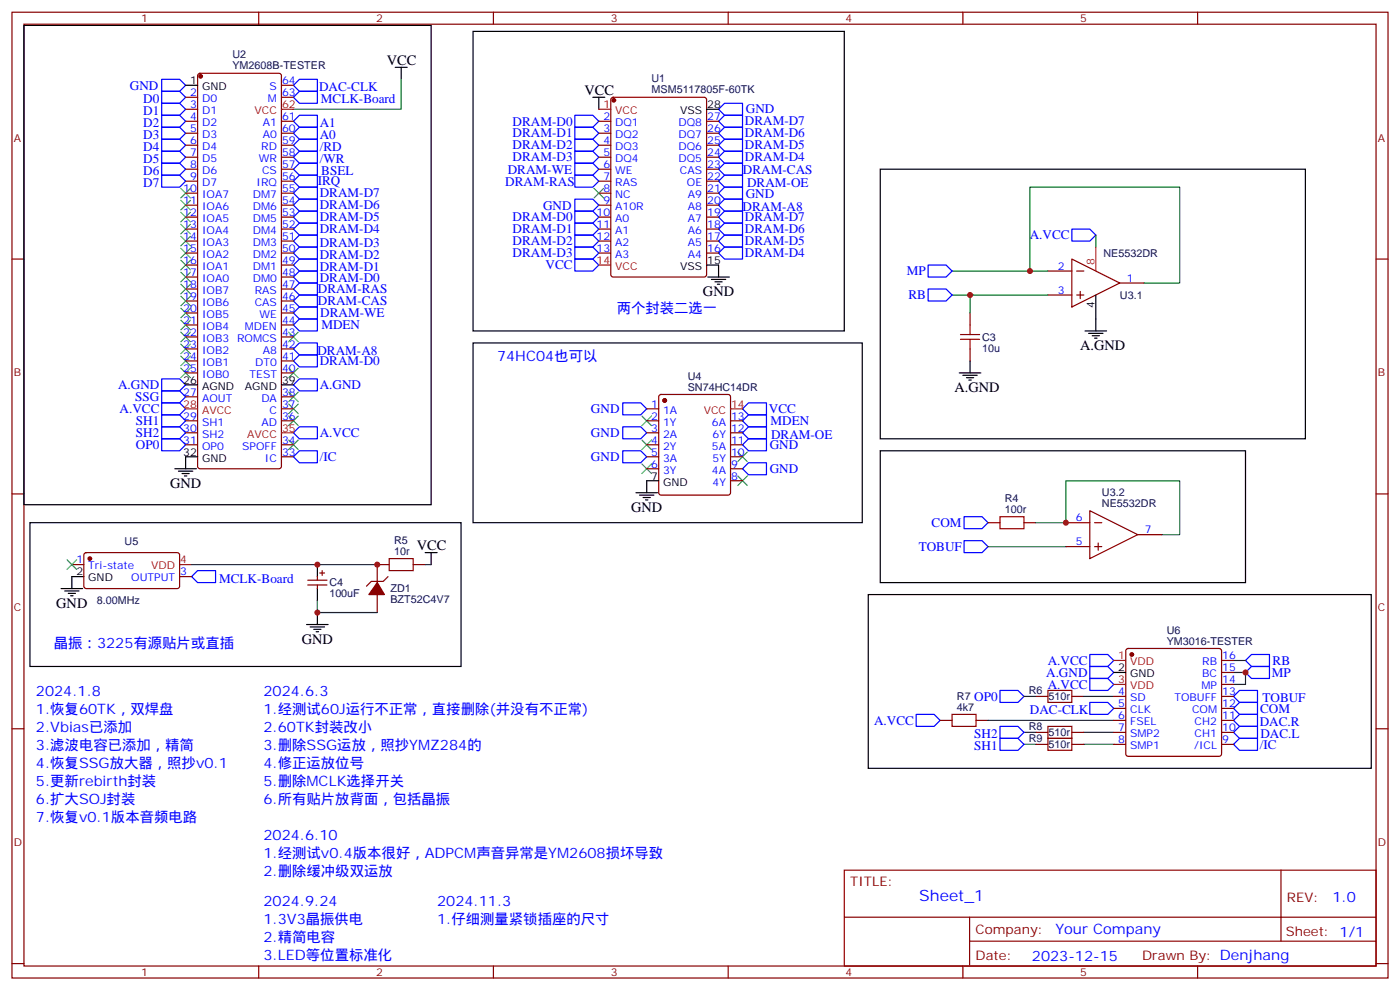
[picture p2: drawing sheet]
<svg xmlns="http://www.w3.org/2000/svg" width="412mm" height="291mm" viewBox="0 0 412 291" stroke-linecap="round" stroke-linejoin="round" font-family="sans-serif">
<g fill="none" stroke="#870000" stroke-width=".35">
<path d="M3.5 3.6h405.4v284.3h-405.4zM7.1 7.1h398.2v277.3h-398.2zM76.2 3.6v3.5M145.3 3.6v3.5M214.5 3.6v3.5M283.6 3.6v3.5M352.8 3.6v3.5M54.7 35.7h3.5M54.7 39.2h3.5M54.7 28.6h3.5M54.7 32.2h3.5M58.4 21.8l.5-.2h23.3l.6 .4 .1 115.3-.2 .5-.5 .2h-23.3l-.5-.2-.2-.5v-115z"/>
<path d="M82.9 35.7h3.5M82.9 39.2h3.5M82.9 28.6h3.5M82.9 25.1h3.5M176.4 35.7h3.5M176.4 39.2h3.5M180.2 28.9l.4-.3h26.8l.7 .5v51.8l-.4 .6-27.1 .1-.6-.5-.1-51.7zM208.1 35.7h3.6M208.1 39.2h3.6M54.7 42.8h3.5M54.7 46.3h3.5M54.7 49.8h3.5"/>
<path d="M54.7 53.3h3.5M54.7 56.9h3.5M82.9 42.8h3.5M82.9 46.3h3.5M82.9 49.8h3.5M82.9 53.3h3.5M82.9 56.9h3.5M176.4 42.8h3.5M176.4 46.3h3.5M176.4 49.8h3.5M176.4 53.3h3.5M176.4 56.9h3.5"/>
<path d="M208.1 42.8h3.6M208.1 46.3h3.6M208.1 49.8h3.6M208.1 53.3h3.6M208.1 56.9h3.6M3.5 76.3h3.6M54.7 60.4h3.5M54.7 63.9h3.5M54.7 67.5h3.5M54.7 71h3.5M54.7 74.5h3.5M54.7 78h3.5"/>
<path d="M82.9 60.4h3.5M82.9 63.9h3.5M82.9 67.5h3.5M82.9 71h3.5M82.9 74.5h3.5M82.9 78h3.5M176.4 60.4h3.5M176.4 63.9h3.5M176.4 67.5h3.5M176.4 71h3.5M176.4 74.5h3.5M208.1 60.4h3.6"/>
<path d="M208.1 63.9h3.6M208.1 67.5h3.6M208.1 71h3.6M208.1 74.5h3.6M308.7 79.8h7M315.7 76.3l14.1 7-14.1 7.1zM317.1 79.8h2.2M405.3 76.3h3.6M54.7 81.6h3.5M54.7 85.1h3.5M54.7 88.6h3.5M54.7 92.1h3.5"/>
<path d="M54.7 95.7h3.5M54.7 99.2h3.5M82.9 81.6h3.5M82.9 85.1h3.5M82.9 88.6h3.5M82.9 92.1h3.5M82.9 95.7h3.5M82.9 99.2h3.5M285.8 92.1v3.6M308.7 86.9h7M317.1 86.9h2.2M318.2 85.8v2.1"/>
<path d="M329.8 83.3h7.1M54.7 102.7h3.5M54.7 106.3h3.5M54.7 109.8h3.5M54.7 116.8h3.5M82.9 102.7h3.5M82.9 106.3h3.5M82.9 109.8h3.5M82.9 116.8h3.5M194.3 116.3l.4-.2h19.8l.5 .2 .2 .5v28.3l-.2 .5-.5 .2h-19.8l-.5-.3-.2-.4v-28.3zM285.8 102.7v3.6M54.7 123.9h3.5"/>
<path d="M54.7 127.4h3.5M54.7 131h3.5M82.9 120.4h3.5M82.9 123.9h3.5M82.9 131h3.5M82.9 134.5h3.5M190.5 120.4h3.5M190.5 123.9h3.5M190.5 127.4h3.5M190.5 131h3.5M190.5 134.5h3.5M190.5 138h3.5"/>
<path d="M215.2 123.9h3.5M215.2 127.4h3.5M215.2 131h3.5M215.2 134.5h3.5M215.2 138h3.5M3.5 145.4h3.6M215.2 141.5h3.5M291 153.9h3.6M301.6 153.9h3.6M314 153.9h7M321 150.4l14.1 7-14.1 7.1zM322.4 153.9h2.2"/>
<path d="M323.5 159.9v2.1M335.1 157.4h7.1M405.3 145.4h3.6M21.2 166.2h3.5M24.9 162.9l.5-.2 27.1 .1 .4 .6v9.5l-.7 .4-27.1-.1-.4-.6v-9.2zM52.9 169.8h3.5M90.7 170.8h5.6M90.7 172.2h5.6M93.5 169.8v1M93.5 172.2v1.1M94.2 168.7h1.4M94.9 168v1.4"/>
<path d="M111.1 175v5.3M114.3 169.8l-1.4 1.4h-3.5l-1.5 1.4M114.7 166.2h-3.6v5.3M121.7 166.2h3.5M314 160.9h7M322.4 160.9h2.2M331.8 191.1l.5-.2h26.8l.5 .2 .2 .5v30.4l-.2 .5-.5 .2h-26.8l-.5-.3-.2-.4v-30.4zM359.8 198h3.6M359.8 194.5h3.6M3.5 214.6h3.6M276.9 212.1h3.6M287.5 212.1h3.5"/>
<path d="M305.2 205h3.5M305.2 219.1h3.5M305.2 215.6h3.5M315.7 205h3.6M315.7 219.1h3.6M315.7 215.6h3.6M328.1 212.1h3.5M328.1 205h3.5M328.1 219.1h3.5M328.1 215.6h3.5M328.1 208.6h3.5M359.8 212.1h3.6"/>
<path d="M359.8 205h3.6M359.8 219.1h3.6M359.8 215.6h3.6M359.8 208.6h3.6M359.8 201.5h3.6M405.3 214.6h3.6M248.7 256.2h156.6v28.2h-156.6zM377.3 256.2v20.9M248.7 270h156.5M285.6 277.1h119.6M285.6 270v14.1M3.5 283.7h3.6"/>
<path d="M76.2 284.4v3.5M145.3 284.4v3.5M214.5 284.4v3.5M283.6 284.4v3.5M352.8 284.4v3.5M405.3 283.7h3.6"/>
</g>
<g fill="none" stroke="#00f" stroke-width=".35">
<path d="M47.6 26.9h5.3l1.8 1.7-1.8 1.8h-5.3zM47.6 30.4h5.3l1.8 1.8-1.8 1.7h-5.3zM47.6 33.9h5.3l1.8 1.8-1.8 1.8h-5.3zM47.6 37.5h5.3l1.8 1.7-1.8 1.8h-5.3zM47.6 23.4h5.3l1.8 1.7-1.8 1.8h-5.3zM86.4 39.2l1.8-1.7h5.3v3.5h-5.3zM88.2 33.9h5.3v3.6h-5.3l-1.8-1.8zM88.2 23.4h5.3v3.5h-5.3l-1.8-1.8zM88.2 26.9h5.3v3.5h-5.3l-1.8-1.8zM169.3 33.9h5.3l1.8 1.8-1.8 1.8h-5.3zM169.3 37.5h5.3l1.8 1.7-1.8 1.8h-5.3zM213.4 30.4h5.3v3.5h-5.3l-1.7-1.7z"/>
<path d="M213.4 37.5h5.3v3.5h-5.3l-1.7-1.8zM213.4 33.9h5.3v3.6h-5.3l-1.7-1.8zM47.6 41h5.3l1.8 1.8-1.8 1.7h-5.3zM47.6 44.5h5.3l1.8 1.8-1.8 1.7h-5.3zM47.6 48h5.3l1.8 1.8-1.8 1.8h-5.3zM47.6 51.6h5.3l1.8 1.7-1.8 1.8h-5.3zM86.4 46.3l1.8-1.8h5.3v3.5h-5.3zM86.4 42.8l1.8-1.8h5.3v3.5h-5.3zM86.4 56.9l1.8-1.8h5.3v3.5h-5.3zM86.4 53.3l1.8-1.7h5.3v3.5h-5.3zM88.2 48h5.3v3.6h-5.3l-1.8-1.8zM169.3 51.6h5.3l1.8 1.7-1.8 1.8h-5.3z"/>
<path d="M169.3 48h5.3l1.8 1.8-1.8 1.8h-5.3zM169.3 41h5.3l1.8 1.8-1.8 1.7h-5.3zM169.3 44.5h5.3l1.8 1.8-1.8 1.7h-5.3zM169.3 58.6h5.3l1.8 1.8-1.8 1.8h-5.3zM213.4 48h5.3v3.6h-5.3l-1.7-1.8zM213.4 44.5h5.3v3.5h-5.3l-1.7-1.7zM213.4 41h5.3v3.5h-5.3l-1.7-1.7zM213.4 51.6h5.3v3.5h-5.3l-1.7-1.8zM213.4 55.1h5.3v3.5h-5.3l-1.7-1.7zM213.4 58.6h5.3v3.6h-5.3l-1.7-1.8zM86.4 78l1.8-1.7h5.3v3.5h-5.3zM86.4 74.5l1.8-1.8h5.3v3.6h-5.3z"/>
<path d="M86.4 71l1.8-1.8h5.3v3.5h-5.3zM86.4 63.9l1.8-1.7h5.3v3.5h-5.3zM86.4 60.4l1.8-1.8h5.3v3.6h-5.3zM88.2 65.7h5.3v3.5h-5.3l-1.8-1.7zM169.3 76.3h5.3l1.8 1.7-1.8 1.8h-5.3zM169.3 62.2h5.3l1.8 1.7-1.8 1.8h-5.3zM169.3 65.7h5.3l1.8 1.8-1.8 1.7h-5.3zM169.3 69.2h5.3l1.8 1.8-1.8 1.7h-5.3zM169.3 72.7h5.3l1.8 1.8-1.8 1.8h-5.3zM213.4 72.7h5.3v3.6h-5.3l-1.7-1.8zM213.4 69.2h5.3v3.5h-5.3l-1.7-1.7zM213.4 65.7h5.3v3.5h-5.3l-1.7-1.7z"/>
<path d="M213.4 62.2h5.3v3.5h-5.3l-1.7-1.8zM273.4 78h5.3l1.8 1.8-1.8 1.8h-5.3zM315.7 67.5h5.3l1.8 1.7-1.8 1.8h-5.3zM86.4 85.1l1.8-1.8h5.3v3.6h-5.3zM86.4 88.6l1.8-1.7h5.3v3.5h-5.3zM86.4 92.1l1.8-1.7h5.3v3.5h-5.3zM86.4 95.7l1.8-1.8h5.3v3.5h-5.3zM86.4 81.6l1.8-1.8h5.3v3.5h-5.3zM273.4 85.1h5.3l1.8 1.8-1.8 1.7h-5.3zM47.6 111.5h5.3l1.8 1.8-1.8 1.8h-5.3zM47.6 118.6h5.3l1.8 1.8-1.8 1.7h-5.3zM47.6 115.1h5.3l1.8 1.7-1.8 1.8h-5.3z"/>
<path d="M88.2 111.5h5.3v3.6h-5.3l-1.8-1.8zM88.2 101h5.3v3.5h-5.3l-1.8-1.8zM88.2 104.5h5.3v3.5h-5.3l-1.8-1.7zM183.4 118.6h5.3l1.8 1.8-1.8 1.7h-5.3zM220.5 118.6h5.3v3.5h-5.3l-1.8-1.7zM47.6 122.1h5.3l1.8 1.8-1.8 1.8h-5.3zM47.6 125.7h5.3l1.8 1.7-1.8 1.8h-5.3zM47.6 129.2h5.3l1.8 1.8-1.8 1.7h-5.3zM86.4 127.4l1.8-1.7h5.3v3.5h-5.3zM88.2 132.7h5.3v3.5h-5.3l-1.8-1.7zM183.4 125.7h5.3l1.8 1.7-1.8 1.8h-5.3zM183.4 132.7h5.3l1.8 1.8-1.8 1.7h-5.3z"/>
<path d="M220.5 122.1h5.3v3.6h-5.3l-1.8-1.8zM220.5 125.7h5.3v3.5h-5.3l-1.8-1.8zM220.5 136.2h5.3v3.6h-5.3l-1.8-1.8zM220.5 129.2h5.3v3.5h-5.3l-1.8-1.7zM284 159.2h5.3l1.7 1.7-1.7 1.8h-5.3zM284 152.1h5.3l1.7 1.8-1.7 1.7h-5.3zM58.2 168h5.3v3.5h-5.3l-1.8-1.7zM321 196.2h5.3l1.8 1.8-1.8 1.7h-5.3zM321 192.7h5.3l1.8 1.8-1.8 1.7h-5.3zM321 199.7h5.3l1.8 1.8-1.8 1.8h-5.3zM368.7 196.2h5.2v3.5h-5.2l-1.8-1.7zM368.7 192.7h5.2v3.5h-5.2l-1.8-1.7z"/>
<path d="M269.9 210.3h5.3l1.7 1.8-1.7 1.8h-5.3zM294.6 203.3h5.3l1.7 1.7-1.7 1.8h-5.3zM294.6 217.4h5.3l1.7 1.7-1.7 1.8h-5.3zM294.6 213.9h5.3l1.7 1.7-1.7 1.8h-5.3zM321 206.8h5.3l1.8 1.8-1.8 1.7h-5.3zM365.1 217.4h5.3v3.5h-5.3l-1.7-1.8zM365.1 213.9h5.3v3.5h-5.3l-1.7-1.8zM365.1 210.3h5.3v3.6h-5.3l-1.7-1.8zM365.1 206.8h5.3v3.5h-5.3l-1.7-1.7zM365.1 203.3h5.3v3.5h-5.3l-1.7-1.8z"/>
</g>
<g fill="none" stroke="#3c3" stroke-width=".35">
<path d="M53.3 55.5l2.8 2.8M53.3 59l2.8 2.8M56.1 55.5l-2.8 2.8M56.1 59l-2.8 2.8M175 55.5l2.8 2.8M177.8 55.5l-2.8 2.8M53.3 62.5l2.8 2.8M53.3 66l2.8 2.9M53.3 69.6l2.8 2.8M53.3 73.1l2.8 2.8M53.3 76.6l2.8 2.8M56.1 62.5l-2.8 2.8"/>
<path d="M56.1 66l-2.8 2.9M56.1 69.6l-2.8 2.8M56.1 73.1l-2.8 2.8M56.1 76.6l-2.8 2.8M53.3 90.7l2.8 2.9M53.3 87.2l2.8 2.8M53.3 83.7l2.8 2.8M53.3 94.3l2.8 2.8M53.3 97.8l2.8 2.8M53.3 80.2l2.8 2.8M56.1 90.7l-2.8 2.9M56.1 87.2l-2.8 2.8"/>
<path d="M56.1 83.7l-2.8 2.8M56.1 94.3l-2.8 2.8M56.1 97.8l-2.8 2.8M56.1 80.2l-2.8 2.8M85 97.8l2.8 2.8M87.8 97.8l-2.8 2.8M53.3 104.8l2.8 2.9M53.3 101.3l2.8 2.8M53.3 108.4l2.8 2.8M56.1 104.8l-2.8 2.9M56.1 101.3l-2.8 2.8M56.1 108.4l-2.8 2.8"/>
<path d="M85 119l2.8 2.8M85 115.4l2.8 2.9M85 108.4l2.8 2.8M87.8 119l-2.8 2.8M87.8 115.4l-2.8 2.9M87.8 108.4l-2.8 2.8M85 129.5l2.8 2.9M85 122.5l2.8 2.8M87.8 122.5l-2.8 2.8M87.8 129.5l-2.8 2.9M189.1 122.5l2.8 2.8M189.1 129.5l2.8 2.9"/>
<path d="M189.1 136.6l2.8 2.8M191.9 122.5l-2.8 2.8M191.9 129.5l-2.8 2.9M191.9 136.6l-2.8 2.8M217.3 133.1l2.8 2.8M220.1 133.1l-2.8 2.8M217.3 140.1l2.8 2.8M220.1 140.1l-2.8 2.8M19.8 164.8l2.8 2.8M22.6 164.8l-2.8 2.8"/>
</g>
<g fill="none" stroke="#000" stroke-width=".35">
<path d="M7.1 7.5h119.9v141.1h-119.9zM116.4 19.8h3.5M118.2 19.8v3.6M139.3 9.2h109.4v88.2h-109.4zM54.7 25.1h3.5M174.6 28.6h3.6M176.4 28.6v3.6M208.1 32.2h3.6M259.3 49.8h125.2v79.4h-125.2zM208.1 78h3.6v3.6M208.5 81.6h6.3M209.5 82.3h4.3"/>
<path d="M210.6 83h2.1M211.3 83.7h.7M319.6 97.4h6.4M320.7 98.1h4.2M321.7 98.8h2.1M322.4 99.6h.7M322.8 86.9v10.5M54.7 113.3h3.5M82.9 113.3h3.5M139.3 101h114.7v52.9h-114.7zM282.6 109.8h6.3M283.6 110.5h4.3"/>
<path d="M284.7 111.2h2.1M285.4 111.9h.7M285.8 106.3v3.5M51.5 138h6.4M52.6 138.7h4.2M53.6 139.4h2.1M58.2 134.5h-3.5v3.5M259.3 132.7h107.6v38.8h-107.6zM8.8 153.9h127v42.3h-127zM54.3 140.1h.7M187.3 145.1h6.4M188.4 145.8h4.2"/>
<path d="M189.4 146.5h2.2M190.1 147.2h.8M194 141.5h-3.5v3.6M18 173.3h6.3M19 174h4.3M20.1 174.7h2.1M20.8 175.4h.7M24.7 169.8h-3.5v3.5M93.5 166.2v3.6M93.5 173.3v3.5M125.2 162.7h3.6M127 162.7v3.5"/>
<path d="M255.8 175h148.1v51.2h-148.1zM90.3 183.9h6.4M91.4 184.6h4.2M92.4 185.3h2.1M93.1 186h.7M93.5 180.3v3.6M328.1 198h3.5"/>
</g>
<path d="M282.9 98.5h5.7M282.9 99.9h5.7M285.8 95.7v2.8M285.8 99.9v2.8M294.6 152.1h7v3.5h-7zM114.7 164.5h7v3.5h-7zM280.5 210.3h7v3.6h-7zM308.7 203.3h7v3.5h-7zM308.7 217.4h7v3.5h-7zM308.7 213.9h7v3.5h-7z" fill="none" stroke="#a10000" stroke-width=".35"/>
<g fill="none" stroke="#008700" stroke-width=".35">
<path d="M118.2 23.4v8.8h-31.8M280.5 79.8h28.2M303.4 79.8v-24.7h44.1v28.2h-10.6M322.8 69.2v3.5M280.5 86.9h28.2M285.8 86.9v5.2M305.2 153.9h8.8v-12.4h33.5v15.9h-5.3M56.4 166.2h54.7M93.5 176.8v3.5h17.6M125.2 166.2h1.8M291 160.9h23M363.4 198h3.5v3.5h-3.5"/>
<path d="M363.4 194.5h3.5M291 212.1h37.1M301.6 205h3.6M301.6 219.1h3.6M301.6 215.6h3.6M319.3 205h8.8M319.3 219.1h8.8M319.3 215.6h8.8"/>
</g>
<g fill="#870000" stroke="#870000" stroke-width=".35">
<path d="M111.1 171.5l2.1 3.5h-4.5z"/>
<circle cx="195.8" cy="117.9" r=".53"/>
<circle cx="26.5" cy="164.5" r=".53"/>
<circle cx="180.8" cy="29.5" r=".53"/>
<circle cx="333.4" cy="192.7" r=".53"/>
<circle cx="59.1" cy="22.5" r=".53"/>
</g>
<path d="M82.9 32.2h3.5M176.4 32.2h3.5M176.4 78h3.5M322.8 72.7v7.1M54.7 120.4h3.5M82.9 127.4h3.5M215.2 120.4h3.5M52.9 166.2h3.5M328.1 194.5h3.5M328.1 201.5h3.5" fill="none" stroke="#f00" stroke-width=".35"/>
<g fill="#c00">
<circle cx="366.9" cy="198" r=".88"/>
<circle cx="303.4" cy="79.8" r=".88"/>
<circle cx="285.8" cy="86.9" r=".88"/>
<circle cx="314" cy="153.9" r=".88"/>
<circle cx="111.1" cy="166.2" r=".88"/>
<circle cx="93.5" cy="166.2" r=".88"/>
<circle cx="93.5" cy="180.3" r=".88"/>
</g>
<text font-size="4.6" fill="#00f" x="270.8" y="265.2">Sheet_1</text>
<g font-size="4.2">
<text x="113.9" y="19.1">VCC</text>
<text x="172.2" y="27.9">VCC</text>
<text x="207.1" y="87.2">GND</text>
<text x="318.2" y="103.1">A.GND</text>
<text x="281.2" y="115.4">A.GND</text>
<text x="50.1" y="143.7">GND</text>
<text x="185.9" y="150.7">GND</text>
<text x="122.8" y="162">VCC</text>
<text x="16.6" y="178.9">GND</text>
<text x="88.9" y="189.5">GND</text>
</g>
<g font-size="4.2" fill="#00f">
<text x="181.7" y="92.1">两个封装二选一</text>
<text x="146.4" y="106.3">74HC04也可以</text>
<text x="15.9" y="190.9">晶振：3225有源贴片或直插</text>
<text x="10.6" y="205">2024.1.8</text>
<text x="77.6" y="205">2024.6.3</text>
<text x="10.6" y="215.6">2.Vbias已添加</text>
<text x="10.6" y="210.3">1.恢复60TK，双焊盘</text>
<text x="77.6" y="210.3">1.经测试60J运行不正常，直接删除(并没有不正常)</text>
<text x="77.6" y="215.6">2.60TK封装改小</text>
<text x="10.6" y="220.9">3.滤波电容已添加，精简</text>
<text x="77.6" y="220.9">3.删除SSG运放，照抄YMZ284的</text>
<text x="10.6" y="226.2">4.恢复SSG放大器，照抄v0.1</text>
<text x="77.6" y="226.2">4.修正运放位号</text>
<text x="10.6" y="231.5">5.更新rebirth封装</text>
<text x="77.6" y="231.5">5.删除MCLK选择开关</text>
<text x="10.6" y="236.8">6.扩大SOJ封装</text>
<text x="77.6" y="236.8">6.所有贴片放背面，包括晶振</text>
<text x="10.6" y="242.1">7.恢复v0.1版本音频电路</text>
<text x="77.6" y="247.4">2024.6.10</text>
<text x="77.6" y="258">2.删除缓冲级双运放</text>
<text x="77.6" y="252.7">1.经测试v0.4版本很好，ADPCM声音异常是YM2608损坏导致</text>
<text x="77.6" y="266.8">2024.9.24</text>
<text x="128.8" y="266.8">2024.11.3</text>
<text x="392.5" y="265.4">1.0</text>
<text x="77.6" y="272.1">1.3V3晶振供电</text>
<text x="128.8" y="272.1">1.仔细测量紧锁插座的尺寸</text>
<text x="310.9" y="275">Your Company</text>
<text x="77.6" y="277.4">2.精简电容</text>
<text x="77.6" y="282.6">3.LED等位置标准化</text>
<text x="304" y="282.8">2023-12-15</text>
</g>
<g font-size="3.9" fill="#00f">
<text x="38.3" y="26.4">GND</text>
<text x="94" y="26.9">DAC-CLK</text>
<text x="42.2" y="30.2">D0</text>
<text x="42.2" y="33.8">D1</text>
<text x="94.5" y="30.4">MCLK-Board</text>
<text x="219.7" y="33.4">GND</text>
<text x="42.2" y="37.4">D2</text>
<text x="42.2" y="40.9">D3</text>
<text x="94.2" y="40.8">A0</text>
<text x="94.2" y="37.4">A1</text>
<text x="151" y="37">DRAM-D0</text>
<text x="151" y="40.4">DRAM-D1</text>
<text x="219.4" y="40.4">DRAM-D6</text>
<text x="219.4" y="36.9">DRAM-D7</text>
<text x="42.2" y="44.4">D4</text>
<text x="42.2" y="47.9">D5</text>
<text x="94.2" y="47.9">/WR</text>
<text x="94.2" y="44.3">/RD</text>
<text x="151" y="43.9">DRAM-D2</text>
<text x="151" y="47.4">DRAM-D3</text>
<text x="219.4" y="47.4">DRAM-D4</text>
<text x="219.4" y="43.9">DRAM-D5</text>
<text x="42.2" y="51.5">D6</text>
<text x="94.6" y="51.6">BSEL</text>
<text x="149.6" y="51.1">DRAM-WE</text>
<text x="218.9" y="51.1">DRAM-CAS</text>
<text x="42.2" y="55">D7</text>
<text x="93.6" y="54.6">IRQ</text>
<text x="94.2" y="58">DRAM-D7</text>
<text x="148.8" y="54.6">DRAM-RAS</text>
<text x="219.7" y="58.2">GND</text>
<text x="220.1" y="55.1">DRAM-OE</text>
<text x="94.2" y="65.1">DRAM-D5</text>
<text x="94.2" y="61.6">DRAM-D6</text>
<text x="151" y="65.2">DRAM-D0</text>
<text x="160" y="61.7">GND</text>
<text x="218.7" y="62.2">DRAM-A8</text>
<text x="219.4" y="65.1">DRAM-D7</text>
<text x="94.2" y="68.6">DRAM-D4</text>
<text x="151" y="68.6">DRAM-D1</text>
<text x="219.4" y="68.6">DRAM-D6</text>
<text x="303.4" y="70.4">A.VCC</text>
<text x="94.2" y="76.2">DRAM-D2</text>
<text x="94.2" y="72.6">DRAM-D3</text>
<text x="151" y="72.1">DRAM-D2</text>
<text x="151" y="75.7">DRAM-D3</text>
<text x="219.4" y="75.7">DRAM-D4</text>
<text x="219.4" y="72.1">DRAM-D5</text>
<text x="94.2" y="83.1">DRAM-D0</text>
<text x="94.2" y="79.7">DRAM-D1</text>
<text x="160.7" y="79.3">VCC</text>
<text x="267.1" y="81.1">MP</text>
<text x="93.6" y="86.4">DRAM-RAS</text>
<text x="93.6" y="89.9">DRAM-CAS</text>
<text x="267.6" y="88.1">RB</text>
<text x="94.3" y="93.5">DRAM-WE</text>
<text x="94.7" y="96.9">MDEN</text>
<text x="93.5" y="104.5">DRAM-A8</text>
<text x="94.2" y="107.5">DRAM-D0</text>
<text x="34.8" y="114.6">A.GND</text>
<text x="39.9" y="118.1">SSG</text>
<text x="94.2" y="114.6">A.GND</text>
<text x="35.2" y="121.6">A.VCC</text>
<text x="40.1" y="125.1">SH1</text>
<text x="174.1" y="121.7">GND</text>
<text x="226.5" y="121.6">VCC</text>
<text x="227" y="125.2">MDEN</text>
<text x="40.1" y="128.6">SH2</text>
<text x="94.2" y="128.7">A.VCC</text>
<text x="174.1" y="128.7">GND</text>
<text x="227.1" y="129.2">DRAM-OE</text>
<text x="40.1" y="132.2">OP0</text>
<text x="94.2" y="135.7">/IC</text>
<text x="174.1" y="135.8">GND</text>
<text x="226.8" y="132.3">GND</text>
<text x="226.8" y="139.3">GND</text>
<text x="274.4" y="155.2">COM</text>
<text x="270.6" y="162.2">TOBUF</text>
<text x="64.5" y="171.5">MCLK-Board</text>
<text x="308.6" y="195.7">A.VCC</text>
<text x="374.9" y="195.7">RB</text>
<text x="308.2" y="199.2">A.GND</text>
<text x="308.6" y="202.8">A.VCC</text>
<text x="374.6" y="199.3">MP</text>
<text x="287" y="206.3">OP0</text>
<text x="371.2" y="209.8">COM</text>
<text x="371.9" y="206.8">TOBUF</text>
<text x="257.5" y="213.3">A.VCC</text>
<text x="303.4" y="210.3">DAC-CLK</text>
<text x="371.1" y="213.9">DAC.R</text>
<text x="287" y="220.7">SH1</text>
<text x="287" y="217.3">SH2</text>
<text x="371.1" y="220.4">/IC</text>
<text x="371.3" y="217.4">DAC.L</text>
</g>
<g font-size="3.9" fill="#800">
<text x="250.5" y="260.8">TITLE:</text>
<text x="379.1" y="265.4">REV:</text>
<text x="287.4" y="275">Company:</text>
<text x="378.7" y="275.6">Sheet: 1/1</text>
<text x="287.4" y="282.6">Date:</text>
<text x="336.4" y="282.7">Drawn By: Denjhang</text>
</g>
<g font-size="3.2" fill="#800">
<text x="41.6" y="6.6">1</text>
<text x="110.8" y="6.6">2</text>
<text x="179.9" y="6.6">3</text>
<text x="249.1" y="6.6">4</text>
<text x="318.2" y="6.6">5</text>
<text x="4.1" y="41.7">A</text>
<text x="405.9" y="41.7">A</text>
<text x="4.1" y="110.8">B</text>
<text x="405.9" y="110.8">B</text>
<text x="4.1" y="180">C</text>
<text x="405.9" y="180">C</text>
<text x="4.1" y="249.1">D</text>
<text x="405.9" y="249.1">D</text>
<text x="41.6" y="287.4">1</text>
<text x="110.8" y="287.4">2</text>
<text x="179.9" y="287.4">3</text>
<text x="249.1" y="287.4">4</text>
<text x="318.2" y="287.4">5</text>
</g>
<g font-size="3.2" fill="#000080">
<text x="68.5" y="17.2">U2</text>
<text x="68.5" y="20.4">YM2608B-TESTER</text>
<text x="191.9" y="27.5">MSM5117805F-60TK</text>
<text x="191.9" y="24.3">U1</text>
<text x="325" y="75.7">NE5532DR</text>
<text x="329.9" y="88">U3.1</text>
<text x="289.3" y="100.3">C3</text>
<text x="289.3" y="103.5">10u</text>
<text x="202.6" y="111.9">U4</text>
<text x="202.6" y="115.1">SN74HC14DR</text>
<text x="296" y="147.8">R4</text>
<text x="324.6" y="149.1">NE5532DR</text>
<text x="324.6" y="145.9">U3.2</text>
<text x="296" y="151.1">100r</text>
<text x="36.7" y="160.3">U5</text>
<text x="116.1" y="160.2">R5</text>
<text x="116.1" y="163.4">10r</text>
<text x="97" y="172.7">C4</text>
<text x="28.5" y="178">8.00MHz</text>
<text x="97" y="175.8">100uF</text>
<text x="115" y="177.6">BZT52C4V7</text>
<text x="115" y="174.4">ZD1</text>
<text x="343.7" y="189.8">YM3016-TESTER</text>
<text x="343.7" y="186.5">U6</text>
<text x="281.9" y="209.3">4k7</text>
<text x="281.9" y="206.1">R7</text>
<text x="303" y="204.4">R6</text>
<text x="308.9" y="206.2">510r</text>
<text x="303" y="215">R8</text>
<text x="303" y="218.5">R9</text>
<text x="308.9" y="220.3">510r</text>
<text x="308.9" y="216.8">510r</text>
</g>
<g font-size="3.2">
<text x="56" y="24.8">1</text>
<text x="59.5" y="26.5">GND</text>
<text x="200.3" y="33.6">VSS</text>
<text x="208.3" y="31.8">28</text>
<text x="208.3" y="77.7">15</text>
<text x="200.3" y="79.4">VSS</text>
<text x="322.4" y="90.6" transform="rotate(-90 322.4 90.6)">4</text>
<text x="54" y="113">26</text>
<text x="83.1" y="113">39</text>
<text x="59.5" y="114.7">AGND</text>
<text x="72.2" y="114.7">AGND</text>
<text x="54" y="134.1">32</text>
<text x="59.5" y="135.9">GND</text>
<text x="191.8" y="141.2">7</text>
<text x="195.3" y="142.9">GND</text>
<text x="22.5" y="169.4">2</text>
<text x="26" y="171.2">GND</text>
<text x="329.4" y="197.6">2</text>
<text x="332.9" y="199.4">GND</text>
</g>
<g font-size="3.2" fill="#00f">
<text x="56" y="28.3">2</text>
<text x="79.4" y="26.5">S</text>
<text x="83.1" y="28.3">63</text>
<text x="83.1" y="24.8">64</text>
<text x="56" y="31.8">3</text>
<text x="56" y="35.3">4</text>
<text x="59.5" y="30.1">D0</text>
<text x="59.5" y="33.6">D1</text>
<text x="78.9" y="30.1">M</text>
<text x="83.1" y="35.3">61</text>
<text x="177.7" y="35.3">2</text>
<text x="208.3" y="35.3">27</text>
<text x="56" y="38.9">5</text>
<text x="59.5" y="37.1">D2</text>
<text x="59.5" y="40.6">D3</text>
<text x="77.4" y="40.6">A0</text>
<text x="77.4" y="37.1">A1</text>
<text x="83.1" y="38.9">60</text>
<text x="177.7" y="38.9">3</text>
<text x="181.2" y="37.1">DQ1</text>
<text x="181.2" y="40.6">DQ2</text>
<text x="199.9" y="40.6">DQ7</text>
<text x="199.9" y="37.1">DQ8</text>
<text x="208.3" y="38.9">26</text>
<text x="56" y="42.4">6</text>
<text x="56" y="45.9">7</text>
<text x="59.5" y="44.2">D4</text>
<text x="59.5" y="47.7">D5</text>
<text x="76.3" y="47.7">WR</text>
<text x="76.9" y="44.2">RD</text>
<text x="83.1" y="45.9">58</text>
<text x="83.1" y="42.4">59</text>
<text x="177.7" y="42.4">4</text>
<text x="177.7" y="45.9">5</text>
<text x="181.2" y="44.2">DQ3</text>
<text x="181.2" y="47.7">DQ4</text>
<text x="199.9" y="47.7">DQ5</text>
<text x="199.9" y="44.2">DQ6</text>
<text x="208.3" y="45.9">24</text>
<text x="208.3" y="42.4">25</text>
<text x="56" y="49.5">8</text>
<text x="56" y="53">9</text>
<text x="59.5" y="51.2">D6</text>
<text x="77.2" y="51.2">CS</text>
<text x="83.1" y="53">56</text>
<text x="83.1" y="49.5">57</text>
<text x="177.7" y="49.5">6</text>
<text x="177.7" y="53">7</text>
<text x="181.2" y="51.2">WE</text>
<text x="200.3" y="51.2">CAS</text>
<text x="208.3" y="53">22</text>
<text x="208.3" y="49.5">23</text>
<text x="54" y="56.5">10</text>
<text x="59.5" y="54.8">D7</text>
<text x="59.5" y="58.3">IOA7</text>
<text x="74.5" y="58.3">DM7</text>
<text x="75.6" y="54.8">IRQ</text>
<text x="83.1" y="56.5">55</text>
<text x="177.7" y="56.5">8</text>
<text x="181.2" y="54.8">RAS</text>
<text x="181.2" y="58.3">NC</text>
<text x="202.3" y="54.8">OE</text>
<text x="202.6" y="58.3">A9</text>
<text x="208.3" y="56.5">21</text>
<text x="54" y="60">11</text>
<text x="54" y="63.6">12</text>
<text x="59.5" y="61.8">IOA6</text>
<text x="59.5" y="65.3">IOA5</text>
<text x="74.5" y="65.3">DM5</text>
<text x="74.5" y="61.8">DM6</text>
<text x="83.1" y="63.6">53</text>
<text x="83.1" y="60">54</text>
<text x="175.7" y="63.6">10</text>
<text x="177.7" y="60">9</text>
<text x="181.2" y="61.8">A10R</text>
<text x="181.2" y="65.3">A0</text>
<text x="202.6" y="65.3">A7</text>
<text x="202.6" y="61.8">A8</text>
<text x="208.3" y="63.6">19</text>
<text x="208.3" y="60">20</text>
<text x="54" y="67.1">13</text>
<text x="54" y="70.6">14</text>
<text x="59.5" y="68.9">IOA4</text>
<text x="74.5" y="68.9">DM4</text>
<text x="83.1" y="70.6">51</text>
<text x="83.1" y="67.1">52</text>
<text x="175.7" y="67.1">11</text>
<text x="175.7" y="70.6">12</text>
<text x="181.2" y="68.9">A1</text>
<text x="202.6" y="68.9">A6</text>
<text x="208.3" y="70.6">17</text>
<text x="208.3" y="67.1">18</text>
<text x="54" y="74.2">15</text>
<text x="54" y="77.7">16</text>
<text x="59.5" y="72.4">IOA3</text>
<text x="59.5" y="75.9">IOA2</text>
<text x="74.5" y="75.9">DM2</text>
<text x="74.5" y="72.4">DM3</text>
<text x="83.1" y="77.7">49</text>
<text x="83.1" y="74.2">50</text>
<text x="175.7" y="74.2">13</text>
<text x="181.2" y="72.4">A2</text>
<text x="181.2" y="75.9">A3</text>
<text x="202.6" y="75.9">A4</text>
<text x="202.6" y="72.4">A5</text>
<text x="208.3" y="74.2">16</text>
<text x="54" y="81.2">17</text>
<text x="59.5" y="79.4">IOA1</text>
<text x="59.5" y="83">IOA0</text>
<text x="74.5" y="83">DM0</text>
<text x="74.5" y="79.4">DM1</text>
<text x="83.1" y="81.2">48</text>
<text x="311.6" y="79.4">2</text>
<text x="332" y="83">1</text>
<text x="54" y="84.7">18</text>
<text x="54" y="88.3">19</text>
<text x="59.5" y="86.5">IOB7</text>
<text x="75.1" y="86.5">RAS</text>
<text x="83.1" y="88.3">46</text>
<text x="83.1" y="84.7">47</text>
<text x="311.6" y="86.5">3</text>
<text x="54" y="91.8">20</text>
<text x="54" y="95.3">21</text>
<text x="59.5" y="90">IOB6</text>
<text x="59.5" y="93.6">IOB5</text>
<text x="75" y="90">CAS</text>
<text x="76.5" y="93.6">WE</text>
<text x="83.1" y="95.3">44</text>
<text x="83.1" y="91.8">45</text>
<text x="54" y="98.8">22</text>
<text x="59.5" y="97.1">IOB4</text>
<text x="59.5" y="100.6">IOB3</text>
<text x="69.8" y="100.6">ROMCS</text>
<text x="72.1" y="97.1">MDEN</text>
<text x="83.1" y="98.8">43</text>
<text x="54" y="102.4">23</text>
<text x="54" y="105.9">24</text>
<text x="59.5" y="104.1">IOB2</text>
<text x="59.5" y="107.7">IOB1</text>
<text x="75.2" y="107.7">DT0</text>
<text x="77.4" y="104.1">A8</text>
<text x="83.1" y="105.9">41</text>
<text x="83.1" y="102.4">42</text>
<text x="54" y="109.4">25</text>
<text x="59.5" y="111.2">IOB0</text>
<text x="73.5" y="111.2">TEST</text>
<text x="83.1" y="109.4">40</text>
<text x="54" y="116.5">27</text>
<text x="59.5" y="118.3">AOUT</text>
<text x="77" y="118.3">DA</text>
<text x="83.1" y="116.5">38</text>
<text x="54" y="123.5">29</text>
<text x="59.5" y="125.3">SH1</text>
<text x="77" y="125.3">AD</text>
<text x="79.4" y="121.8">C</text>
<text x="83.1" y="123.5">36</text>
<text x="83.1" y="120">37</text>
<text x="191.8" y="120">1</text>
<text x="191.8" y="123.5">2</text>
<text x="195.3" y="121.8">1A</text>
<text x="195.3" y="125.3">1Y</text>
<text x="209.7" y="125.3">6A</text>
<text x="215.4" y="123.5">13</text>
<text x="54" y="127.1">30</text>
<text x="54" y="130.6">31</text>
<text x="59.5" y="128.8">SH2</text>
<text x="83.1" y="130.6">34</text>
<text x="191.8" y="127.1">3</text>
<text x="191.8" y="130.6">4</text>
<text x="195.3" y="128.8">2A</text>
<text x="209.9" y="128.8">6Y</text>
<text x="215.4" y="130.6">11</text>
<text x="215.4" y="127.1">12</text>
<text x="59.5" y="132.4">OP0</text>
<text x="71.4" y="132.4">SPOFF</text>
<text x="78" y="135.9">IC</text>
<text x="83.1" y="134.1">33</text>
<text x="191.8" y="134.1">5</text>
<text x="191.8" y="137.7">6</text>
<text x="195.3" y="132.4">2Y</text>
<text x="195.3" y="135.9">3A</text>
<text x="209.7" y="132.4">5A</text>
<text x="209.9" y="135.9">5Y</text>
<text x="215.4" y="137.7">9</text>
<text x="215.4" y="134.1">10</text>
<text x="195.3" y="139.4">3Y</text>
<text x="209.7" y="139.4">4A</text>
<text x="209.9" y="142.9">4Y</text>
<text x="215.4" y="141.2">8</text>
<text x="316.9" y="153.5">6</text>
<text x="316.9" y="160.6">5</text>
<text x="337.3" y="157.1">7</text>
<text x="22.5" y="165.9">1</text>
<text x="26" y="167.6">Tri-state</text>
<text x="38.6" y="171.2">OUTPUT</text>
<text x="53.1" y="169.4">3</text>
<text x="354.1" y="195.9">RB</text>
<text x="360" y="197.6">15</text>
<text x="360" y="194.1">16</text>
<text x="353.9" y="202.9">MP</text>
<text x="354.1" y="199.4">BC</text>
<text x="360" y="201.2">14</text>
<text x="329.4" y="204.7">4</text>
<text x="329.4" y="208.2">5</text>
<text x="332.9" y="206.4">SD</text>
<text x="332.9" y="210">CLK</text>
<text x="345.9" y="206.4">TOBUFF</text>
<text x="351.1" y="210">COM</text>
<text x="360" y="208.2">12</text>
<text x="360" y="204.7">13</text>
<text x="329.4" y="211.7">6</text>
<text x="329.4" y="215.3">7</text>
<text x="332.9" y="213.5">FSEL</text>
<text x="351.9" y="213.5">CH2</text>
<text x="360" y="215.3">10</text>
<text x="360" y="211.7">11</text>
<text x="329.4" y="218.8">8</text>
<text x="332.9" y="217">SMP2</text>
<text x="332.9" y="220.6">SMP1</text>
<text x="351.8" y="220.6">/ICL</text>
<text x="351.9" y="217">CH1</text>
<text x="360" y="218.8">9</text>
</g>
<g font-size="3.2" fill="#f00">
<text x="75" y="33.6">VCC</text>
<text x="83.1" y="31.8">62</text>
<text x="177.7" y="31.8">1</text>
<text x="181.2" y="33.6">VCC</text>
<text x="175.7" y="77.7">14</text>
<text x="181.2" y="79.4">VCC</text>
<text x="322.4" y="78" transform="rotate(-90 322.4 78)">8</text>
<text x="54" y="120">28</text>
<text x="59.5" y="121.8">AVCC</text>
<text x="207.3" y="121.8">VCC</text>
<text x="215.4" y="120">14</text>
<text x="72.8" y="128.8">AVCC</text>
<text x="83.1" y="127.1">35</text>
<text x="44.6" y="167.6">VDD</text>
<text x="53.1" y="165.9">4</text>
<text x="329.4" y="194.1">1</text>
<text x="332.9" y="195.9">VDD</text>
<text x="329.4" y="201.2">3</text>
<text x="332.9" y="202.9">VDD</text>
</g>
</svg>
